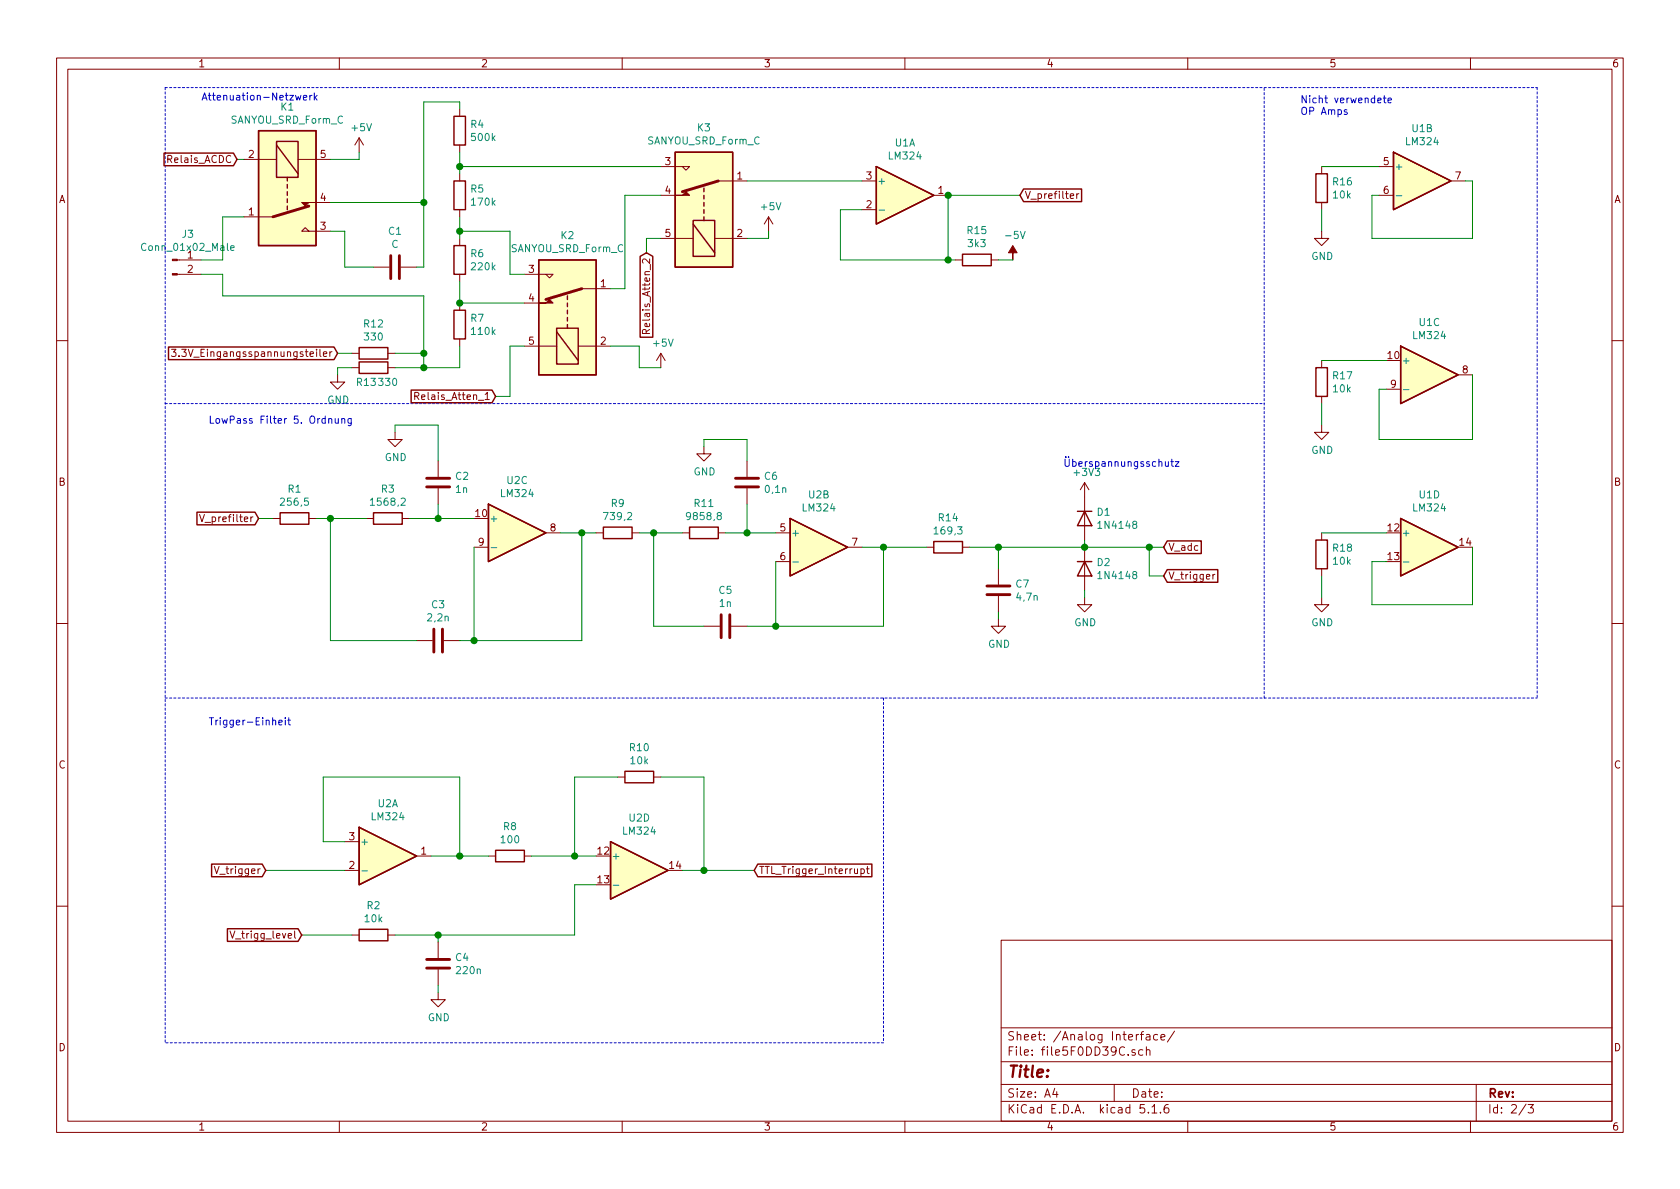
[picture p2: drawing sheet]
<svg xmlns="http://www.w3.org/2000/svg" width="297mm" height="210mm" viewBox="0 0 297 210" stroke-linecap="round" stroke-linejoin="round" font-family="sans-serif">
<g fill="none" stroke="#840000" stroke-width=".18">
<path d="M10 10.3h277v189.9h-277zM12 12.2h273v186.1h-273zM60 10.3v1.9M81.3 19.3v1.3M110 10.3v1.9M160 10.3v1.9M210 10.3v1.9M260 10.3v1.9M43.2 28.2h5.7M43.2 38.3h5.1M52.7 28.2h5.7M55.9 35.8h2.5"/>
<path d="M63.5 24.4l-.8 1.2M63.5 24.4v2.5M63.5 24.4l.8 1.2M81.3 25.6v1.3M81.3 30.7v1.3M81.3 37.1v1.2M116.8 29.5h5.1l-.6 .6-.7-.6M116.8 34.5h2.6M127 32h5.1M135.9 38.3l-.8 1.3M135.9 38.3v2.6M135.9 38.3l.8 1.3"/>
<path d="M152.4 32h2.5M152.4 37.1h2.5M165.1 34.5h2.5M189.2 34.7l.6-.1v-.3h-.4l-.2 .1 .1 .6h.5M190.4 34.3v.8M190.8 34.3l-.4 .2M233.7 29.5v1.2M233.7 35.8v1.3M243.8 29.5h2.6M243.8 34.5h2.6M256.5 32h2.6M31.3 48.5h4.3"/>
<path d="M31.3 46h4.3M54.6 40.9l-.6-.6-.7 .6h5.1M66 47.2h2.8M70.9 47.2h2.8M81.3 42.2v1.2M81.3 48.5v1.3M81.3 53.6v1.3M81.3 59.9v1.3M92.7 48.5h5.1l-.6 .6-.7-.6M92.7 53.6h2.5M102.9 51h5M114.2 59v-.6l-.5-.1-.1 .2v.5h1.3"/>
<path d="M114.9 58.3l-.7 .4M116.8 42.2h5.8M126.4 42.2h5.7M168.9 46h1.3M175.3 46h1.2M233.7 40.9v1.3h1.2l-1.2 1.2-1.3-1.2h1.3M10 60.2h2M30.3 61.8h.8l-.4 .4 .4 .2v.5l-.2 .1-.6-.1M31.6 62.9v.1M57.2 62.6l.6-.1-.1-.3h-.3l-.2 .2 .1 .6h.4M58.3 62.2v.8M58.7 62.2l-.4 .2"/>
<path d="M59.7 66.3v1.3h1.3l-1.3 1.2-1.3-1.2h1.3M62.2 62.5h1.3M62.2 65h1.3M68.6 62.5h1.2M68.6 65h1.2M69.8 76.4v1.3h1.3l-1.3 1.3-1.2-1.3h1.2M73.3 70h.6l.2-.2-.1-.3-.2-.1h-.5v1.3M73.6 70l.5 .7M85.8 70.7h.7M92.7 61.2h5.7M102.2 61.2h5.7M116.8 62.5l-.7 1.2"/>
<path d="M116.8 62.5v2.5M116.8 62.5l.8 1.2M124.5 79v1.3h1.2l-1.2 1.2-1.3-1.2h1.3M233.7 75.2v1.2h1.2l-1.2 1.3-1.3-1.3h1.3M233.7 63.7v1.3M233.7 70.1v1.3M245.1 68.8h2.5M257.8 66.3h2.5M285 60.2h2M35.3 91l.4 1.2 .4-1.2M48.3 91.7h1.2M54.6 91.7h1.3"/>
<path d="M64.8 91.7h1.2M71.1 91.7h1.3M77.5 81.5v2.8M77.5 86.4v2.7M83.8 96.8h2.6M96.5 94.2h2.6M105.4 94.2h1.3M111.8 94.2h1.2M120.6 94.2h1.3M127 94.2h1.3M132.1 81.5v2.8M132.1 86.4v2.7"/>
<path d="M137.2 94.2h2.5M137.2 99.3h2.5M149.9 96.8h2.5M163.8 96.8h1.3M170.2 96.8h1.2M191.8 85.3v10.2M191.8 96.8v7.6M191.8 85.3l-.8 1.3M191.8 85.3l.7 1.3M233.7 94.2v1.3M10 110.3h2M73.7 113.3h2.8"/>
<path d="M78.5 113.3h2.8M124.5 110.7h2.8M129.3 110.7h2.8M176.5 109.5v1.2h1.3l-1.3 1.3-1.2-1.3h1.2M176.5 100.6v2.8M176.5 105.4v2.8M191.8 105.7v1.2h1.2l-1.2 1.3-1.3-1.3h1.3M214.5 101.6v.8M214.8 101.6l-.3 .2M233.7 105.7v1.2h1.2l-1.2 1.3-1.3-1.3h1.3M233.7 100.6v1.2M285 110.3h2"/>
<path d="M109.2 137.4h1.3M115.6 137.4h1.2M61 153.9h2.5M61 148.8h2.5M73.7 151.4h2.5M86.4 151.4h1.2M92.7 151.4h1.3M152.2 153.7l.4-.1 .2 .3-.1 .5h-.5M152.2 153.6v1.3M153.2 153.6h.5M153.4 153.2v1.1l.3 .2M10 160.2h2"/>
<path d="M40.7 164.6l.4 1.3 .4-1.3M62.2 165.3h1.3M68.6 165.3h1.2M77.5 175.5v1.3h1.2l-1.2 1.2-1.3-1.2h1.3M77.5 166.6v2.8M77.5 171.4v2.8M177 166.3h108v32h-108zM285 160.2h2M60 198.3v1.9M110 198.3v1.9M160 198.3v1.9M177 194.8h108"/>
<path d="M177 191.8h108M177 187.8h108M177 181.8h108M186.5 192.5l-.4 1h1M186.8 193v1M197 191.8v3M200.7 185.7l-.4-.1-.2 .2 .1 .2 .5 .2v.3h-.6M201.6 182.9h.6M202.1 185.7l-.5-.1-.3 .3 .1 .6 .2 .1 .5-.1M202.2 182.4l-.4 .2v1.3M202.3 195.3h-.7l-.1 .7 .3-.1 .5 .1 .1 .2-.1 .5-.2 .1-.6-.1M202.7 185.7l.2-.1 .4 .1v.9"/>
<path d="M202.7 183h.6v.9M202.7 185.1v1.5M203 196.7v.1M203.3 183.3l-.5 .1a.29 .29 0 0 0-.2 .2 .29 .29 0 0 0 .2 .3l.5-.1M203.7 195.8l.4-.5v1.5M203.7 196.8h.8M204.7 183l-.4-.1-.3 .3v.6l.3 .1 .4-.1M205.2 196.7v.1M205.3 183.4l.7-.1-.1-.3-.4-.1-.2 .2v.7h.6M206.6 195.3a.62 .62 0 0 0-.8 .7l.1 .7 .2 .1 .5-.1 .1-.5-.1-.2-.5-.1-.3 .3M207.7 182.3l-1.3 2M210 198.3v1.9"/>
<path d="M260 198.3v1.9M261 191.8v6.5M269.8 195.2l-1.2 2M270.2 195.3h.9l-.5 .6 .4 .1v.7l-.2 .1-.6-.1"/>
</g>
<g fill="none" stroke="#840000" stroke-width=".51">
<path d="M54.6 36.4l-6.3 1.9M127 32l-6.4 1.9M69.1 45.2v4.1M70.6 45.2v4.1M102.9 51l-6.4 2M75.4 86.1h4.1M75.4 84.6h4.1M130 86.1h4.1M130 84.6h4.1M76.7 111.2v4.1M78.2 111.2v4.1M127.5 108.7v4.1"/>
<path d="M129 108.7v4.1M174.5 105.2h4.1M174.5 103.6h4.1M75.4 171.2h4.1M75.4 169.7h4.1"/>
</g>
<g fill="#ffffc2" stroke="#ffffc2" stroke-width=".18">
<path d="M246.4 26.9l10.1 5.1-10.1 5.1z"/>
<path d="M154.9 29.5l10.2 5-10.2 5.1z"/>
<path d="M86.4 89.1l10.1 5.1-10.1 5.1z"/>
<path d="M107.9 148.8l10.2 5.1-10.2 5.1z"/>
<path d="M63.5 146.3l10.2 5.1-10.2 5.1z"/>
<path d="M139.7 91.7l10.2 5.1-10.2 5z"/>
<path d="M45.7 23.1h10.2v20.3h-10.2z"/>
<path d="M247.6 91.7l10.2 5.1-10.2 5z"/>
<path d="M95.2 46h10.2v20.3h-10.2z"/>
<path d="M119.4 26.9h10.1v20.3h-10.1z"/>
<path d="M247.6 61.2l10.2 5.1-10.2 5.1z"/>
</g>
<g fill="none" stroke="#840000" stroke-width=".25">
<path d="M29 27.1h12.3l.6 1.1-.6 1.1h-12.3zM45.7 23.1h10.2v20.3h-10.2zM48.9 25h3.8v6.4h-3.8zM48.9 25.6l3.8 5.1M50.8 31.4v.6M50.8 32.6v.7M50.8 33.9v.6M50.8 35.2v.6M50.8 36.4v.7M80.3 20.6h2v5h-2zM80.3 32h2v5.1h-2zM119.4 26.9h10.1v20.3h-10.1z"/>
<path d="M122.6 39h3.8v6.3h-3.8zM122.6 39.6l3.8 5.1M124.5 33.3v.6M124.5 34.5v.7M124.5 35.8v.6M124.5 37.1v.6M124.5 38.3v.7M154.9 29.5l10.2 5-10.2 5.1zM181 33.4h10.2v2.3h-10.2l-.7-1.2zM232.7 30.7h2v5.1h-2zM246.4 26.9l10.1 5.1-10.1 5.1zM80.3 43.4h2v5.1h-2z"/>
<path d="M80.3 54.9h2v5h-2zM95.2 46h10.2v20.3h-10.2zM98.4 58h3.8v6.4h-3.8zM98.4 58.7l3.8 5M100.3 52.3v.7M100.3 53.6v.6M100.3 54.9v.6M100.3 56.1v.7M100.3 57.4v.6M113.2 45.3l1.1-.6 1.1 .6v14.3h-2.2zM170.2 45h5.1v2h-5.1zM29.8 61.4h29.3l.6 1.1-.6 1.1h-29.3z"/>
<path d="M63.5 61.5h5.1v2h-5.1zM63.5 64h5.1v2h-5.1zM72.7 69h14.3l.6 1.1-.6 1.1h-14.3zM232.7 65h2v5.1h-2zM247.6 61.2l10.2 5.1-10.2 5.1zM34.8 90.6h10.3l.6 1.1-.6 1.1h-10.3zM49.5 90.7h5.1v2h-5.1zM66 90.7h5.1v2h-5.1zM86.4 89.1l10.1 5.1-10.1 5.1zM106.7 93.2h5.1v2h-5.1zM121.9 93.2h5.1v2h-5.1zM139.7 91.7l10.2 5.1-10.2 5z"/>
<path d="M165.1 95.8h5.1v2h-5.1zM190.5 99.3h2.5M190.5 90.4h2.5M191.8 99.3l1.2 2.5h-2.5zM191.8 90.4l1.2 2.6h-2.5zM206.4 95.7h6v2.2h-6l-.7-1.1zM232.7 95.5h2v5.1h-2zM247.6 91.7l10.2 5.1-10.2 5zM206.4 100.7h8.9v2.3h-8.9l-.7-1.2zM110.5 136.4h5.1v2h-5.1zM37.4 152.8h9l.6 1.1-.6 1.1h-9zM63.5 146.3l10.2 5.1-10.2 5.1z"/>
<path d="M87.6 150.4h5.1v2h-5.1zM107.9 148.8l10.2 5.1-10.2 5.1zM134 152.8h20.2v2.2h-20.2l-.7-1.1zM40.2 164.2h12.5l.6 1.1-.6 1.2h-12.5zM63.5 164.3h5.1v2.1h-5.1z"/>
</g>
<path d="M155.4 37.2h1M246.9 34.6h1M40.8 43.9l.6-.1v-.3h-.4l-.2 .1 .1 .6h.5M248.1 68.9h1M86.8 96.8h1M140.2 99.4h1M248.1 99.4h1M64 154h1M108.4 156.5h1" fill="none" stroke="#008484" stroke-width=".18"/>
<g fill="#840000" stroke="#840000" stroke-width=".18">
<path d="M179.1 43.4l.7 1.3h-.7v1.3v-1.3h-.8z"/>
<path d="M53.3 35.8h2.6h-1.3l-.6 .6z"/>
<path d="M95.2 53.6h1.3l.7-.6 .6 .6z"/>
<path d="M119.4 34.5h1.2l.7-.6 .6 .6z"/>
<path d="M30.5 48.4h.8v.2h-.8z"/>
<path d="M30.5 45.8h.8v.3h-.8z"/>
</g>
<path d="M29.2 15.5v168.9M29.2 15.5h242.6M271.8 15.5v107.9M29.2 71.4h194.3M29.2 123.4h242.6M156.2 123.4v61M223.5 123.4v-107.9M156.2 184.4h-127" fill="none" stroke="#0000c2" stroke-width=".18" stroke-dasharray=".4 .4"/>
<g fill="none" stroke="#008400" stroke-width=".18">
<path d="M81.3 19.3v-1.3h-6.4v29.2h-1.2M41.9 28.2h1.3M43.2 38.3h-3.8v7.7h-3.8M58.4 35.8h16.5M63.5 26.9v1.3h-5.1M81.3 26.9v3.8M81.3 38.3v3.9M81.3 29.5h35.5M116.8 34.5h-6.3v16.5h-2.6M132.1 32h20.3M152.4 37.1h-3.8v8.9h20.3M180.3 34.5h-12.7v11.5"/>
<path d="M233.7 29.5h10.1M233.7 37.1v3.8M259.1 32h1.2v10.2h-17.7v-7.7h1.2M35.6 48.5h3.8v3.8h35.5v12.7M58.4 40.9h2.6v6.3h5M81.3 49.8v3.8h11.4M81.3 40.9h8.9v7.6h2.5M116.8 42.2h-2.5v2.5M135.9 40.9v1.3h-3.8M176.5 46h2.6M59.7 62.5h2.5M62.2 65h-2.5v1.3"/>
<path d="M69.8 62.5h5.1M69.8 76.4v-1.2h7.7v6.3M81.3 61.2v3.8h-11.5M92.7 61.2h-2.5v8.9h-2.6M107.9 61.2h5.1v3.8h3.8M124.5 79v-1.3h7.6v3.8M233.7 71.4v3.8M233.7 63.7h11.4M260.3 66.3v11.4h-16.5v-8.9h1.3M45.7 91.7h2.6M55.9 91.7h8.9M58.4 91.7v21.6h15.3"/>
<path d="M72.4 91.7h11.4M77.5 89.1v2.6M83.8 96.8v16.5M99.1 94.2h6.3M102.9 94.2v19.1h-21.6M113 94.2h7.6M115.6 94.2v16.5h8.9M128.3 94.2h8.9M132.1 89.1v5.1M137.2 99.3v11.4M152.4 96.8h11.4M156.2 96.8v13.9h-24.1"/>
<path d="M171.4 96.8h34.3M176.5 96.8v3.8M191.8 95.5v1.3M203.2 96.8v5h2.5M233.7 94.2h11.4M260.3 96.8v10.1h-17.7v-7.6h2.5M176.5 108.2v1.3M191.8 104.4v1.3M233.7 101.8v3.9M109.2 137.4h-7.6v14M116.8 137.4h7.7v16.5M47 153.9h14"/>
<path d="M61 148.8h-3.9v-11.4h24.2v14M76.2 151.4h10.2M94 151.4h11.4M105.4 156.5h-3.8v8.8h-31.8M120.6 153.9h12.7M53.3 165.3h8.9M77.5 165.3v1.3M77.5 174.2v1.3"/>
</g>
<g fill="none" stroke="#0000c2" stroke-width=".18">
<path d="M52.2 16.9l.3 .8 .2-.6 .3 .6 .2-.8M53.6 17.3l.7-.1-.1-.3h-.4l-.2 .1 .1 .6h.5M54.8 16.9v.8M55.2 16.9l-.4 .2M55.6 16.4v1.3M55.7 17.2l.4 .5M56.1 16.9l-.5 .4M238.2 19.5l-.4-.1-.1 .2v.2l.5 .1v.3h-.5M243.6 17.7l.6-.1-.1-.2-.3-.1-.2 .2 .1 .6h.4M244.6 17.3h.5M244.8 16.9v1.1l.3 .2M245.4 17.7l.6-.1-.1-.2-.3-.1-.2 .2 .1 .6h.4"/>
<path d="M58.1 74.1l.2-.1 .3 .1 .1 .7M59.3 74v.8h.3l.2-.1M59.8 74v.8M60.4 74.1l.2-.1 .3 .1 .1 .7M60.4 74v.8M62.1 74v1.2l-.2 .1-.3-.1M62.1 74.1l-.4-.1-.2 .2 .1 .6h.5M206 81.6l.1 .8 .3 .1 .2-.2M206.6 81.6v.9M207 81.6h.5M207.2 81.2v1.1l.3 .2M207.8 81.6h.7l-.7 .9h.7"/>
<path d="M49.3 127.8l.6-.1-.1-.3-.3-.1-.2 .2 .1 .6h.4M50.4 126.9v.1M50.4 127.3v.9M50.9 127.3h.5M51.1 126.9v1.1l.3 .2"/>
</g>
<g fill="#008400" stroke="#008400" stroke-width=".25">
<circle cx="132.1" cy="94.2" r=".51"/>
<circle cx="124.5" cy="153.9" r=".51"/>
<circle cx="81.3" cy="29.5" r=".51"/>
<circle cx="81.3" cy="151.4" r=".51"/>
<circle cx="83.8" cy="113.3" r=".51"/>
<circle cx="191.8" cy="96.8" r=".51"/>
<circle cx="203.2" cy="96.8" r=".51"/>
<circle cx="74.9" cy="35.8" r=".51"/>
<circle cx="167.6" cy="46" r=".51"/>
<circle cx="81.3" cy="53.6" r=".51"/>
<circle cx="77.5" cy="165.3" r=".51"/>
<circle cx="167.6" cy="34.5" r=".51"/>
<circle cx="137.2" cy="110.7" r=".51"/>
<circle cx="77.5" cy="91.7" r=".51"/>
<circle cx="176.5" cy="96.8" r=".51"/>
<circle cx="81.3" cy="40.9" r=".51"/>
<circle cx="102.9" cy="94.2" r=".51"/>
<circle cx="101.6" cy="151.4" r=".51"/>
<circle cx="58.4" cy="91.7" r=".51"/>
<circle cx="115.6" cy="94.2" r=".51"/>
<circle cx="156.2" cy="96.8" r=".51"/>
<circle cx="74.9" cy="65" r=".51"/>
<circle cx="74.9" cy="62.5" r=".51"/>
</g>
<text font-size="2.8" fill="#840000" x="178" y="190.5">Title:</text>
<g font-size="2.1" fill="#840000">
<text x="178" y="184">Sheet: /Analog Interface/</text>
<text x="178" y="186.7">File: file5F0DD39C.sch</text>
<text x="178" y="196.9">KiCad E.D.A. kicad 5.1.6</text>
<text x="178" y="194.1">Size: A4</text>
<text x="200" y="194.1">Date:</text>
<text x="263" y="194.1">Rev:</text>
<text x="263" y="196.9">Id: 2/3</text>
</g>
<g font-size="1.8" fill="#840000">
<text x="35" y="11.9">1</text>
<text x="85" y="11.9">2</text>
<text x="135" y="11.9">3</text>
<text x="185" y="11.9">4</text>
<text x="235" y="11.9">5</text>
<text x="285" y="11.9">6</text>
<text x="29.8" y="28.8">Relais_ACDC</text>
<text x="44" y="27.9">2</text>
<text x="56.7" y="27.9">5</text>
<text x="117.6" y="29.2">3</text>
<text x="244.6" y="29.2">5</text>
<text x="10.4" y="35.9">A</text>
<text x="56.7" y="35.6">4</text>
<text x="117.6" y="34.3">4</text>
<text x="130.3" y="31.7">1</text>
<text x="153.2" y="31.7">3</text>
<text x="165.9" y="34.3">1</text>
<text x="181.1" y="35.2">V_prefilter</text>
<text x="244.6" y="34.3">6</text>
<text x="257.3" y="31.7">7</text>
<text x="285.4" y="35.9">A</text>
<text x="44" y="38.1">1</text>
<text x="56.7" y="40.6">3</text>
<text x="117.6" y="41.9">5</text>
<text x="130.3" y="41.9">2</text>
<text x="153.2" y="36.8">2</text>
<text x="33.2" y="45.7">1</text>
<text x="33.2" y="48.3">2</text>
<text x="93.5" y="48.3">3</text>
<text x="93.5" y="53.3">4</text>
<text x="106.2" y="50.8">1</text>
<text x="114.9" y="58.2" transform="rotate(-90 114.9 58.2)">Relais_Atten_2</text>
<text x="32.7" y="63.1">3.3V_Eingangsspannungsteiler</text>
<text x="93.5" y="61">5</text>
<text x="106.2" y="61">2</text>
<text x="245.4" y="63.5">10</text>
<text x="74.2" y="70.7">Relais_Atten_1</text>
<text x="245.9" y="68.6">9</text>
<text x="258.6" y="66">8</text>
<text x="10.4" y="85.9">B</text>
<text x="285.4" y="85.9">B</text>
<text x="36.2" y="92.3">V_prefilter</text>
<text x="84.1" y="91.4">10</text>
<text x="97.3" y="94">8</text>
<text x="137.9" y="94">5</text>
<text x="245.4" y="94">12</text>
<text x="84.6" y="96.5">9</text>
<text x="137.9" y="99.1">6</text>
<text x="150.6" y="96.5">7</text>
<text x="206.5" y="97.4">V_adc</text>
<text x="245.4" y="99.1">13</text>
<text x="258.1" y="96.5">14</text>
<text x="206.5" y="102.5">V_trigger</text>
<text x="10.4" y="135.9">C</text>
<text x="285.4" y="135.9">C</text>
<text x="61.7" y="148.6">3</text>
<text x="38.4" y="154.6">V_trigger</text>
<text x="61.7" y="153.7">2</text>
<text x="74.4" y="151.1">1</text>
<text x="105.7" y="151.1">12</text>
<text x="118.4" y="153.7">14</text>
<text x="134.1" y="154.6">TTL_Trigger_Interrupt</text>
<text x="105.7" y="156.2">13</text>
<text x="41.6" y="166">V_trigg_level</text>
<text x="10.4" y="185.9">D</text>
<text x="285.4" y="185.9">D</text>
<text x="35" y="199.9">1</text>
<text x="85" y="199.9">2</text>
<text x="135" y="199.9">3</text>
<text x="185" y="199.9">4</text>
<text x="235" y="199.9">5</text>
<text x="285" y="199.9">6</text>
</g>
<g font-size="1.8" fill="#0000c2">
<text x="35.6" y="17.8">Attenuation-Netzwerk</text>
<text x="229.9" y="18.3">Nicht verwendete</text>
<text x="229.9" y="20.3">OP Amps</text>
<text x="36.8" y="74.9">LowPass Filter 5. Ordnung</text>
<text x="188" y="82.5">Überspannungsschutz</text>
<text x="36.8" y="128.3">Trigger-Einheit</text>
</g>
<g font-size="1.8" fill="#008484">
<text x="40.8" y="21.9">SANYOU_SRD_Form_C</text>
<text x="49.7" y="19.6">K1</text>
<text x="62.3" y="23.2">+5V</text>
<text x="83.3" y="22.6">R4</text>
<text x="123.3" y="23.2">K3</text>
<text x="249.7" y="23.4">U1B</text>
<text x="83.5" y="24.9">500k</text>
<text x="114.5" y="25.5">SANYOU_SRD_Form_C</text>
<text x="157.3" y="28.2">LM324</text>
<text x="158.3" y="25.9">U1A</text>
<text x="248.7" y="25.7">LM324</text>
<text x="83.3" y="34.1">R5</text>
<text x="155.1" y="32.6">+</text>
<text x="235.7" y="32.8">R16</text>
<text x="235.8" y="35.1">10k</text>
<text x="246.5" y="30.1">+</text>
<text x="68.7" y="41.5">C1</text>
<text x="83.5" y="36.4">170k</text>
<text x="134.7" y="37.2">+5V</text>
<text x="171.1" y="41.4">R15</text>
<text x="25.6" y="44.4">Conn_01x02_Male</text>
<text x="32.3" y="42.1">J3</text>
<text x="69.2" y="43.8">C</text>
<text x="83.3" y="45.5">R6</text>
<text x="83.5" y="47.8">220k</text>
<text x="90.4" y="44.6">SANYOU_SRD_Form_C</text>
<text x="99.2" y="42.3">K2</text>
<text x="171.2" y="43.7">3k3</text>
<text x="178.1" y="42.3">-5V</text>
<text x="231.9" y="46">GND</text>
<text x="64.4" y="57.9">R12</text>
<text x="83.3" y="56.9">R7</text>
<text x="83.5" y="59.2">110k</text>
<text x="250" y="60">LM324</text>
<text x="251" y="57.7">U1C</text>
<text x="64.6" y="60.2">330</text>
<text x="115.6" y="61.3">+5V</text>
<text x="247.8" y="64.4">+</text>
<text x="57.9" y="71.4">GND</text>
<text x="63.1" y="68.2">R13</text>
<text x="67.1" y="68.2">330</text>
<text x="235.7" y="67.1">R17</text>
<text x="235.8" y="69.4">10k</text>
<text x="68" y="81.5">GND</text>
<text x="231.9" y="80.3">GND</text>
<text x="49.9" y="89.4">256,5</text>
<text x="51" y="87.1">R1</text>
<text x="65.9" y="89.4">1568,2</text>
<text x="67.5" y="87.1">R3</text>
<text x="80.6" y="84.9">C2</text>
<text x="80.6" y="87.2">1n</text>
<text x="88.7" y="87.9">LM324</text>
<text x="89.7" y="85.6">U2C</text>
<text x="108.1" y="89.7">R9</text>
<text x="122.6" y="84.1">GND</text>
<text x="122.8" y="89.7">R11</text>
<text x="135.2" y="84.9">C6</text>
<text x="135.4" y="87.2">0,1n</text>
<text x="143" y="88.1">U2B</text>
<text x="190.1" y="84.2">+3V3</text>
<text x="251" y="88.1">U1D</text>
<text x="86.5" y="92.3">+</text>
<text x="107" y="92">739,2</text>
<text x="121.8" y="92">9858,8</text>
<text x="139.8" y="94.9">+</text>
<text x="142" y="90.4">LM324</text>
<text x="165.4" y="94.5">169,3</text>
<text x="166" y="92.2">R14</text>
<text x="194" y="91.2">D1</text>
<text x="194.5" y="93.5">1N4148</text>
<text x="247.8" y="94.9">+</text>
<text x="250" y="90.4">LM324</text>
<text x="194" y="100.1">D2</text>
<text x="235.7" y="97.6">R18</text>
<text x="235.8" y="99.9">10k</text>
<text x="76.4" y="107.6">C3</text>
<text x="127.2" y="105">C5</text>
<text x="127.3" y="107.3">1n</text>
<text x="179.7" y="103.9">C7</text>
<text x="179.9" y="106.2">4,7n</text>
<text x="194.5" y="102.4">1N4148</text>
<text x="75.7" y="109.9">2,2n</text>
<text x="189.9" y="110.7">GND</text>
<text x="231.9" y="110.7">GND</text>
<text x="174.7" y="114.5">GND</text>
<text x="111.4" y="132.8">R10</text>
<text x="111.6" y="135.1">10k</text>
<text x="66.8" y="142.7">U2A</text>
<text x="63.6" y="149.5">+</text>
<text x="65.8" y="145.1">LM324</text>
<text x="88.7" y="149.1">100</text>
<text x="89.1" y="146.8">R8</text>
<text x="110.3" y="147.6">LM324</text>
<text x="111.3" y="145.3">U2D</text>
<text x="108.1" y="152">+</text>
<text x="64.9" y="160.8">R2</text>
<text x="64.6" y="163.1">10k</text>
<text x="80.6" y="169.9">C4</text>
<text x="80.8" y="172.3">220n</text>
<text x="75.6" y="180.6">GND</text>
</g>
</svg>
